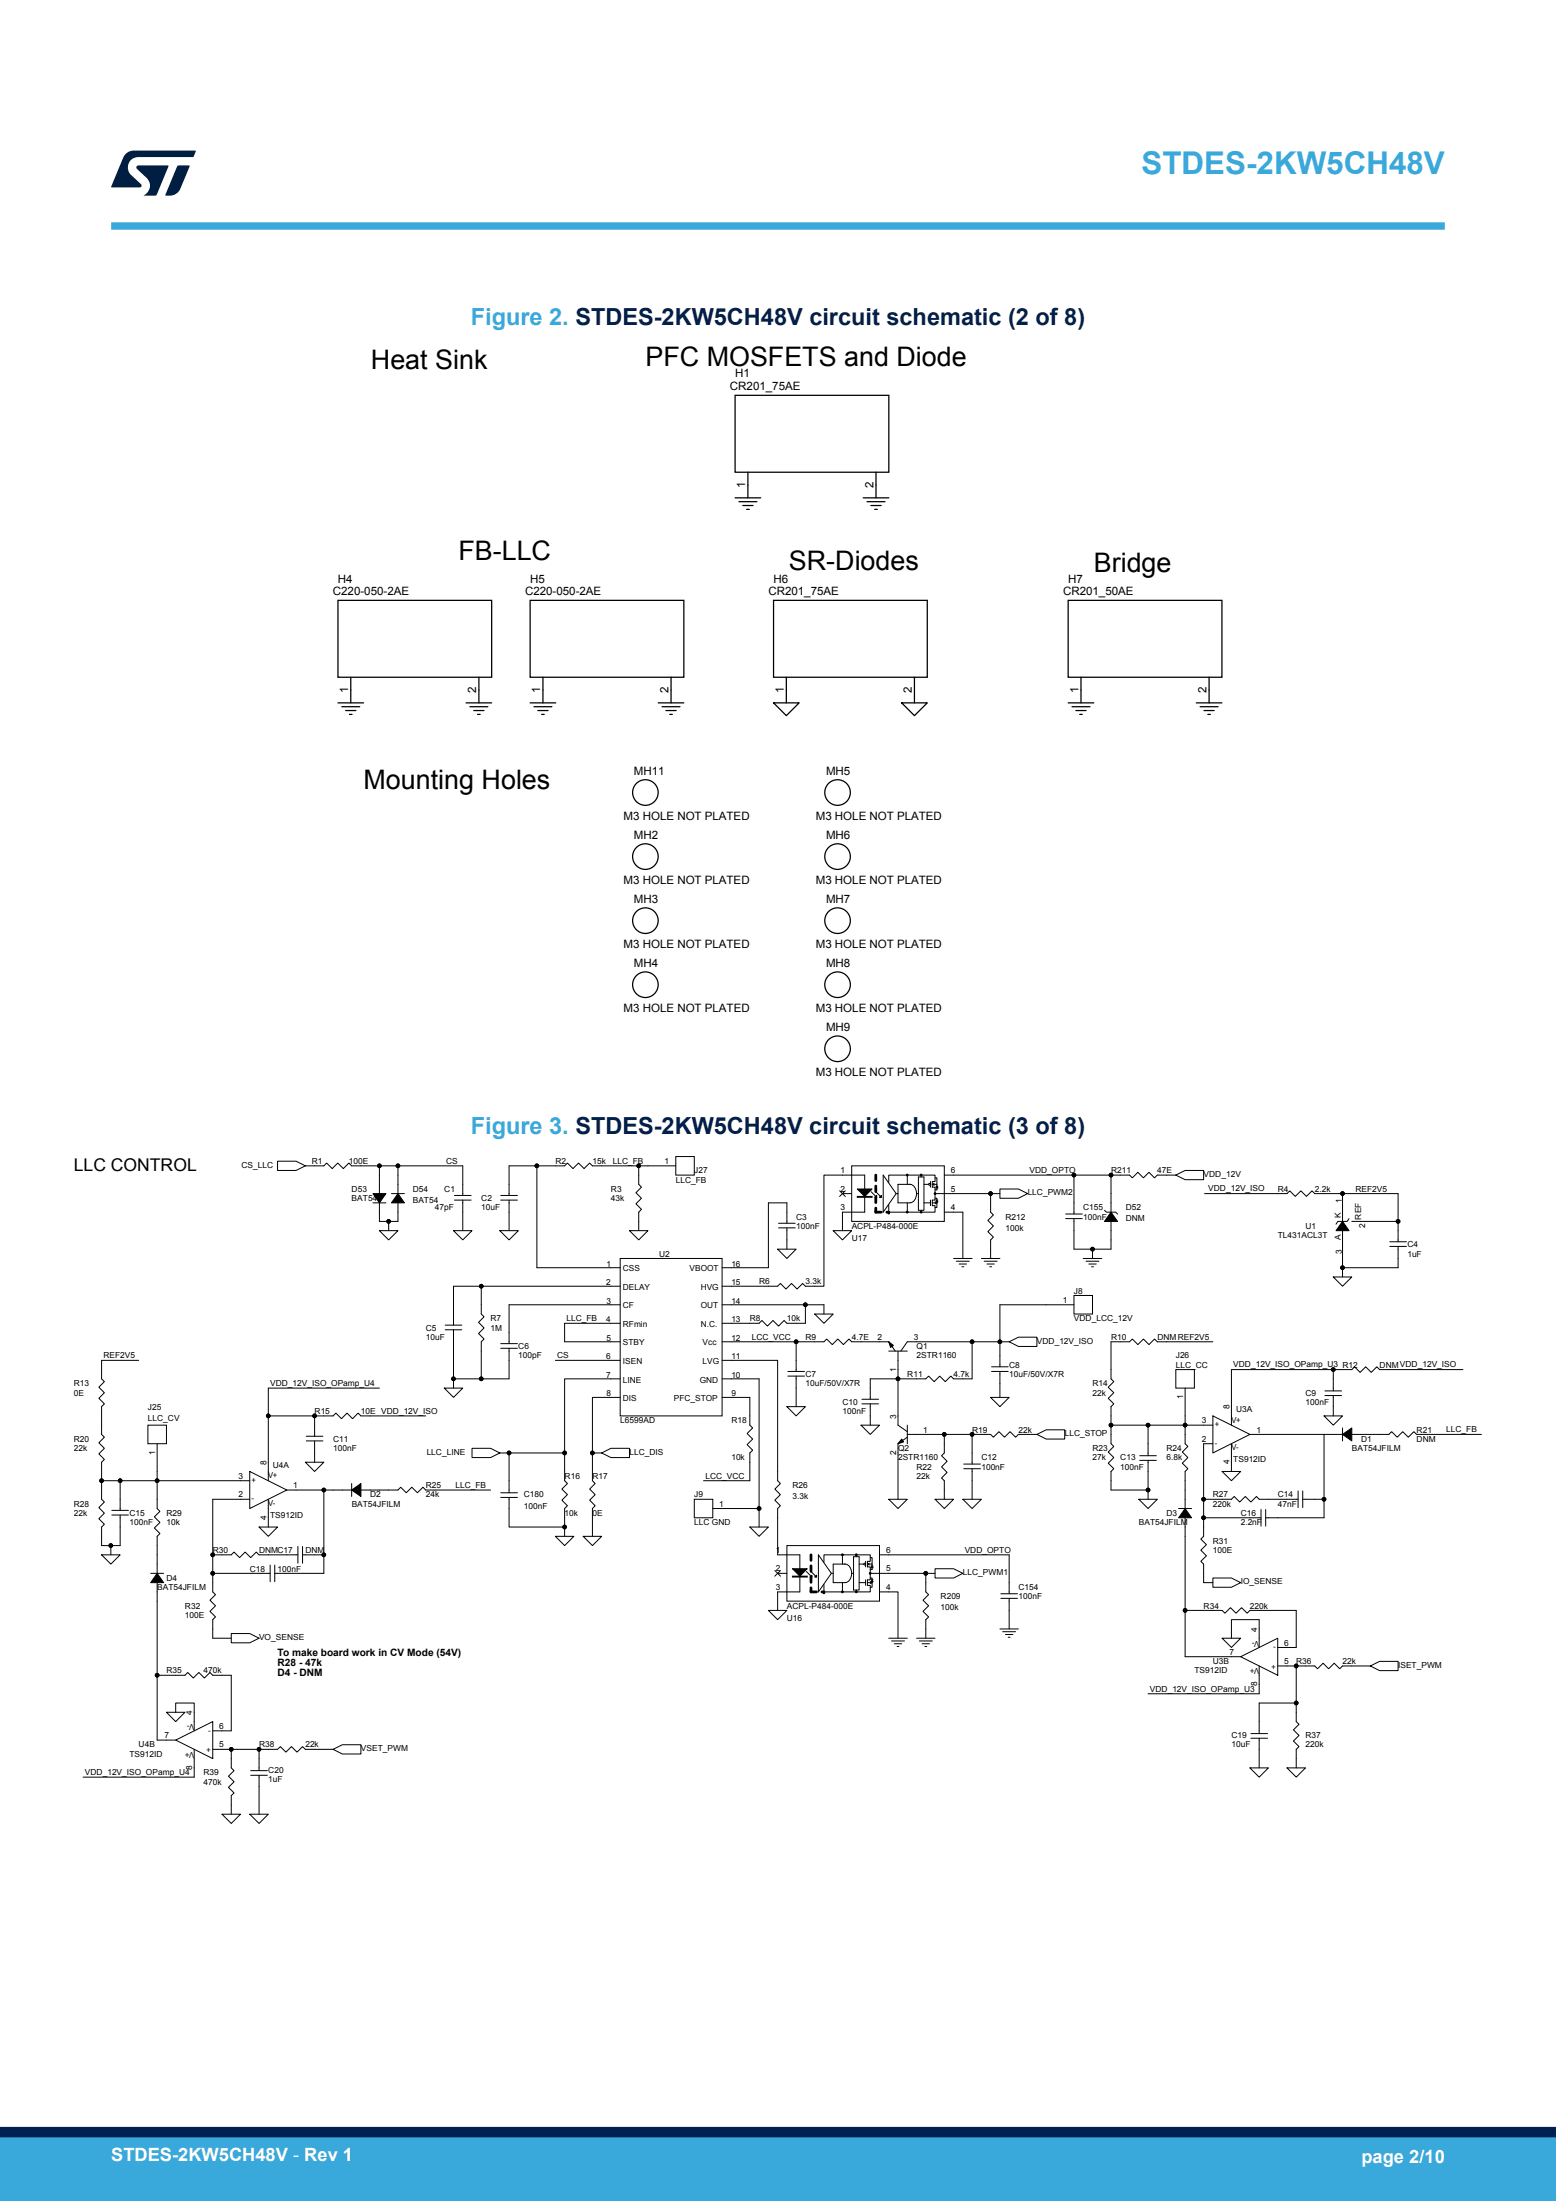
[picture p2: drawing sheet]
<svg xmlns="http://www.w3.org/2000/svg" width="210mm" height="297mm" viewBox="0 0 210 297" stroke-linecap="round" stroke-linejoin="round" font-family="sans-serif">
<g fill="none" stroke="#000" stroke-width=".17">
<path d="M99.2 53.3h20.8v10.4h-20.8zM99.2 67.2h3.5M99.7 67.7h2.4M100.2 68.2h1.4M100.8 68.7h.3M100.9 63.7v3.5M116.5 67.2h3.5M117 67.7h2.4M117.5 68.2h1.4M118.1 68.7h.3M118.2 63.7v3.5M45.6 81h20.8v10.4h-20.8z"/>
<path d="M45.6 94.8h3.5M46.1 95.4h2.4M46.6 95.9h1.4M47.2 96.4h.3M47.3 91.4v3.4M62.9 94.8h3.5M63.4 95.4h2.4M63.9 95.9h1.4M64.5 96.4h.3M64.6 91.4v3.4M71.5 81h20.8v10.4h-20.8zM71.5 94.8h3.5"/>
<path d="M72.1 95.4h2.4M72.6 95.9h1.4M73.1 96.4h.3M73.3 91.4v3.4M88.8 94.8h3.5M89.4 95.4h2.4M89.9 95.9h1.4M90.4 96.4h.3M90.6 91.4v3.4M104.4 81h20.7v10.4h-20.7zM104.4 94.8h3.5l-1.8 1.8zM106.1 91.4v3.4"/>
<path d="M121.7 94.8h3.4l-1.7 1.8zM123.4 91.4v3.4M144.2 81h20.7v10.4h-20.7zM144.2 94.8h3.4M144.7 95.4h2.4M145.2 95.9h1.4M145.7 96.4h.4M145.9 91.4v3.4M161.5 94.8h3.4M162 95.4h2.4M162.5 95.9h1.4M163 96.4h.4"/>
<path d="M163.2 91.4v3.4"/>
<circle cx="87.1" cy="106.9" r="1.73"/>
<circle cx="87.1" cy="115.6" r="1.73"/>
<circle cx="113" cy="106.9" r="1.73"/>
<circle cx="113" cy="115.6" r="1.73"/>
<circle cx="87.1" cy="132.9" r="1.73"/>
<circle cx="87.1" cy="124.2" r="1.73"/>
<circle cx="113" cy="132.9" r="1.73"/>
<circle cx="113" cy="124.2" r="1.73"/>
<circle cx="113" cy="141.5" r="1.73"/>
</g>
<g fill="none" stroke="#000" stroke-width=".13">
<path d="M37.5 156.7h2.5l1.2 .6-1.2 .6h-2.5zM41.2 157.3h2.5l.4-.4 .7 .8 .8-.8 .7 .8 .8-.8 .4 .4h3.7M53.7 157.3h-2.5v3.8M72.5 157.3h-3.8v4M72.5 157.3v13.8h11.2M72.5 157.3h3.7l.4-.4 .7 .8 .8-.8 .7 .8 .8-.8 .4 .4h6.2M91.2 156.1h2.5v2.5h-2.5zM91.2 157.3h-5v2.5l.4 .4-.8 .7 .8 .8-.8 .7 .8 .8-.4 .4v2.5M114.9 157.3h12.5v7.5h-12.5zM119.2 158.6l1.7 2.5-1.7 2.5zM122.5 158.6h-2.6v1M122.5 158.6v1.2"/>
<path d="M122.5 158.6h3.7v.8h-.4v.8h.4v1.7h-.4v.8h.4v.9h-3.9M122.7 159.8h.1a1.27 1.27 0 0 1 .7 2l-.4 .4-.3 .1M122.8 159.8h-1.6v2.5h1.6M123.9 158.8h.8v4.5h-.8zM124.3 158.6v.2M124.7 159.8h.6M125.6 159.4v.8M125.8 159.8l.3 .1M126.1 159.7l-.3 .1M126.2 158.9h.2v.9h-.6M126.4 159.8v.3M127.4 158.6h17.5"/>
<path d="M144.9 158.6v5.2M144.9 158.6h5M149.9 158.6h2.5l.4 .3 .8-.7 .7 .7 .8-.7 .7 .7 .4-.3h2.5M149.9 158.6v5M158.7 158.6l1.2-.7h2.5v1.3h-2.5zM50.3 161.1h1.8l-.9 1.2zM50.3 162.3h1.8M51.2 166.1h2.5l-1.2 1.2zM51.2 162.3v2.5h1.3v1.3M52.8 161.1h1.8M53.7 161.1l.9 1.2h-1.8zM53.7 162.3v2.5h-1.2"/>
<path d="M53.7 161.1v-3.8h8.8v4M60.1 179.4h2.2M60.1 178.8h2.2M61.2 166.1h2.5l-1.2 1.2zM61.2 179.4v6.7M61.3 161.9h2.3M61.3 161.3h2.3M62.5 161.9v4.2M65 173.6v3.7l.3 .4-.7 .7 .7 .8-.7 .7 .7 .8-.3 .4v5M65 173.6h-3.8v5.2M65 173.6h18.7M67.5 166.1h2.5l-1.3 1.2z"/>
<path d="M67.6 161.9h2.2M67.6 161.3h2.2M68.7 161.9v4.2M83.7 169.8h13.8v21.3h-13.8zM83.7 176.1h-15v5.2M83.7 178.6h-7.5v2.5h7.5M85 166.1h2.5l-1.3 1.2zM97.5 176.1h11.2M105 168.6h2.4l-1.2 1.2zM105.1 165.7h2.2M105.1 165.1h2.2M106.2 165.1v-2.8h-2.5v8.8h-6.2"/>
<path d="M106.2 165.7v2.9M108.7 176.1h2.5v1.2M108.7 176.1v2.5h-2.5l-.4-.4-.7 .7-.8-.7-.7 .7-.8-.7-.4 .4h-4.9M110 177.3h2.4l-1.2 1.3zM112.4 166.1h2.5l-1.2 1.2zM113.3 160.7l.8 .7M113.7 166.1v-2.5h3v-5h-5.5v15h-2.5l-.4-.4-.7 .7-.8-.7-.7 .7-.8-.7-.3 .4h-7.5M113.7 161.1h1.2M114.1 160.7l-.8 .7M115.7 161.4h2v.2h-2zM115.7 160.4h2l-1 1zM117.6 160.8l.7 .8"/>
<path d="M118.2 160.8l.7 .8M118.3 161.3v.3h-.2zM118.7 161.6l.2-.3v.3zM120.9 161.1h.3M122.5 162.3v1.3h-2.6v-1M123.7 161.1h.2M124.3 163.3v.3M124.7 162.3h.9M125.4 162.3h.1M125.6 161.9v.8M125.8 162.3h.6v.6h-.2M126.2 161.1h7.5"/>
<path d="M126.2 161.7h.2v.2M126.2 162.2l.2 .1M126.3 161.9h.3M126.3 160.1h.3M126.4 161.9l.2 .3h-.3zM126.4 160.1l.2 .2h-.3zM126.4 160.3v.3h-.2M126.4 162.2v.1M126.4 162.3l-.2 .1M127.4 163.6h2.5v6.2M128.7 169.8h2.5M129.1 170.2h1.7"/>
<path d="M129.4 170.6h1M129.8 170.9h.3M132.4 169.8h2.5M132.8 170.2h1.8M133.2 170.6h1M133.6 170.9h.2M133.7 161.1h1.2M133.7 161.1v2.5l.4 .3-.8 .8 .8 .7-.8 .8 .8 .7-.4 .4v2.5M134.9 160.4h2.5l1.3 .7-1.3 .6h-2.5zM143.8 164.4h2.3M143.8 163.8h2.3M144.9 174.8h2.5v2.5h-2.5z"/>
<path d="M144.9 176.1h-10v5M144.9 164.4v4.2h2.5M146.2 169.8h2.5M146.6 170.2h1.7M146.9 170.6h1M147.3 170.9h.3M147.4 168.6v1.2M149.1 163.3l.2 .3h1.3l.2 .2M149.9 163.6l.9 1.2h-1.7zM149.9 164.8v3.8h-2.5M162.6 161.1h11.1l.4-.4 .7 .7 .8-.7 .7 .7 .8-.7 .3 .4h3.8M179.9 172.3h2.5l-1.2 1.3z"/>
<path d="M181.2 164.8l.9 1.3h-1.8zM181.2 166.1v5M181.2 161.1v3.7M181.2 171.1v1.2M181.2 161.1h7.5v3.7M182.1 164.4l-.3 .4h-1.2l-.3 .4M182.4 164.8h6.3M187.6 168.2h2.2M187.6 167.6h2.2M188.7 164.8v2.8M188.7 168.2v2.9h-7.5M13.7 199.8h2.5"/>
<path d="M13.7 199.8v2.5l.4 .4-.8 .7 .8 .8-.8 .7 .8 .8-.4 .4v2.5h1.3M16.2 199.8v4M16.2 199.8h5M18.7 183.6h-5v2.5l.4 .3-.8 .8 .8 .7-.8 .8 .8 .7-.4 .4v3.8l.4 .3-.8 .8 .8 .7-.8 .8 .8 .7-.4 .4v2.5M20 192.3h2.5v2.5h-2.5zM21.2 199.8v3.8l.4 .3-.8 .8 .8 .7-.8 .8 .8 .7-.4 .4v5M21.2 194.8v5M21.2 199.8h12.5M33.7 198.6l5 2.5-5 2.5zM36.2 191.1v8.7M36.2 191.1h6.3M41.2 197.3h2.5l-1.2 1.3z"/>
<path d="M41.3 194.4h2.3M41.3 193.8h2.3M42.5 191.1h2.5l.3-.4 .8 .7 .7-.7 .8 .7 .7-.7 .4 .4h8.8M42.5 191.1v2.7M42.5 194.4v2.9M51.2 187.3h-15v3.8M60 187.3h2.5l-1.3 1.3zM61.2 186.1v1.2M61.2 186.1h3.8M63.7 195.4h2.5l1.3 .7-1.3 .6h-2.5zM67.5 196.1h1.2M67.6 181.9h2.2"/>
<path d="M67.6 181.3h2.2M68.7 181.9v4.2h-3.7M75 183.6h8.7M76.2 196.1h-7.5v5.3M76.2 196.1v3.7l.4 .4-.8 .7 .8 .8-.8 .7 .8 .8-.4 .4v2.5M81.2 196.1l1.3-.7h2.5v1.3h-2.5zM81.2 196.1h-1.2v3.7l.3 .4-.7 .7 .7 .8-.7 .7 .7 .8-.3 .4v3.7M83.7 186.1h-7.5v10M83.7 188.6h-3.7v7.5M97.5 188.6h3.7v3.7l.4 .4-.8 .7 .8 .8-.8 .7 .8 .8-.4 .4v3.7h-6.2M97.5 183.6h7.5v16.2l.3 .4-.7 .7 .7 .8-.7 .7 .7 .8-.3 .4v6.2h2.9v5h-2.9v2.5M97.5 181.1h9.9"/>
<path d="M97.5 186.1h4.9v17.5M106.2 189.8h2.5l-1.3 1.3zM106.3 185.7h2.3M106.3 185.1h2.3M107.4 181.1h3.8l.4-.4 .7 .7 .8-.7 .7 .7 .8-.7 .3 .4h5l.9 1.2M107.4 181.1v4M107.4 185.7v4.1M116.2 192.3h2.5l-1.2 1.3zM116.3 189.4h2.3M116.3 188.8h2.3M117.5 189.4v2.9M119.9 182.3h2.6"/>
<path d="M119.9 181.1l.7 .5-.4 .2zM121.2 186.1h-3.7v2.7M121.2 182.3v3.8M121.2 186.1v6.2l1.3 .9M121.7 194.2l.3 .4-.8 .2zM122.5 193.9l-1.3 .9v7.5M122.5 192.3v2.5M122.5 193.6h4.9M127.4 193.6h3.8M127.4 193.6v2.5l-.3 .3 .7 .8-.7 .7 .7 .8-.7 .7 .3 .4v2.5M130.1 198.2h2.2M130.1 197.6h2.2"/>
<path d="M131.2 181.1v5h-2.5l-.4-.4-.7 .7-.8-.7-.7 .7-.8-.7-.4 .4h-3.7M131.2 193.6v4M131.2 198.2v4.1M131.2 181.1h-8.7l-.9 1.2M131.2 193.6h2.5l.4 .3 .7-.7 .8 .7 .7-.7 .8 .7 .3-.3h2.5M131.2 181.1h3.7M133.7 188.6h2.5l-1.3 1.2zM133.8 185.1h2.3M133.8 184.4h2.3M134.9 181.1v3.3M134.9 185.1v3.5M134.9 181.1h1.3"/>
<path d="M136.2 181.1l1.2-.7h2.5v1.3h-2.5zM139.9 193.6l1.3-.7h2.5v1.3h-2.5zM149.9 192.3v2.5l.4 .4-.7 .7 .7 .8-.7 .7 .7 .8-.4 .4v2.5h5M149.9 192.3h5M153.8 196.4h2.3M153.8 197.1h2.3M154.9 197.1v4M154.9 192.3v4.1M154.9 192.3h5M158.7 184.8h2.5v2.5h-2.5zM159.9 192.3h3.8M159.9 192.3v2.5l.4 .4-.7 .7 .7 .8-.7 .7 .7 .8-.4 .4v5"/>
<path d="M159.9 187.3v5M163.7 181.1h-7.5l-.4-.4-.7 .7-.8-.7-.7 .7-.8-.7-.4 .4h-2.5v5l.4 .3-.7 .8 .7 .7-.7 .8 .7 .7-.4 .4v2.5M163.7 191.1l5 2.5-5 2.5zM163.7 194.8h-1.3v7.5M164.9 198.6h2.5l-1.2 1.2zM166.2 194.8v3.8M168.7 193.6h10M178.7 191.1h2.5l-1.3 1.2zM178.7 193.6v8.7M178.7 193.6h2.5M178.8 187.7h2.3M178.8 188.3h2.3"/>
<path d="M179.9 184.8h2.5l.4-.4 .8 .8 .7-.8 .8 .8 .7-.8 .4 .4h11.2M179.9 184.8h-13.7v7.5M179.9 188.3v2.8M179.9 184.8v2.9M181.2 193.6l1.2-.9v1.7zM181.2 192.7v1.7M182.4 193.6h5l.4-.4 .8 .7 .7-.7 .8 .7 .7-.7 .4 .4h8.7M13.7 209.8h2.5l-1.2 1.3zM15 208.6v1.2M15.1 204.4h2.2M15.1 203.8h2.2M16.2 204.4v4.2h-1.2"/>
<path d="M20.3 212.3h1.8M21.2 212.3l.9 1.3h-1.8zM21.2 213.6v12.5M28.7 212.3h7.8M28.7 212.3v2.5l.4 .4-.8 .7 .8 .8-.8 .7 .8 .8-.4 .4v2.5h2.5M28.7 209.8v2.5M28.7 209.8h2.5l.4-.4 .7 .8 .8-.8 .7 .8 .8-.8 .4 .4h5.2M33.7 202.3h-5v7.5M35 206.1h2.5l-1.3 1.2zM36.2 202.3v3.8M36.5 211.2v2.2M37.1 211.2v2.2"/>
<path d="M38.7 201.1h5M40.2 208.7v2.2M40.8 209.8h2.9M40.8 208.7v2.2M43.7 209.8v2.5h-6.6M43.7 201.1v8.7M43.7 201.1h3.8M47.5 201.1l1.2-.9v1.7zM47.5 200.2v1.7M48.7 201.1h5l.4-.4 .7 .7 .8-.7 .7 .7 .8-.7 .4 .4h8.7M67.6 201.4h2.2M67.6 202.1h2.2"/>
<path d="M68.7 202.1v4h7.5v1.2M75 207.3h2.5l-1.3 1.3zM78.7 207.3h2.5l-1.2 1.3zM93.7 202.3h2.5v2.5h-2.5zM96.2 203.6h6.2v2.5M101.2 206.1h2.5l-1.3 1.2zM103.7 217.3h2.5l-1.2 1.3zM104.6 211.9l.7 .8M105 212.3h1.2M105.3 211.9l-.7 .8M106.2 208.6h12.5v7.5h-12.5zM106.9 212.7h2v.1h-2z"/>
<path d="M106.9 211.7h2l-1 1zM108.8 212.1l.8 .7M109.5 212.1l.7 .7M109.6 212.6v.2h-.3zM110.2 212.6v.2h-.2zM110.5 209.8l1.7 2.5-1.7 2.5zM112.2 212.3h.2M113.7 209.8h-2.5v1M113.7 213.6v1.2h-2.5v-1M113.7 209.8v1.3M113.7 209.8h3.8v.9h-.4v.7h.4v1.8h-.4v.7h.4v.9h-3.9M113.9 211.1h.1a1.28 1.28 0 0 1 .8 1.9l-.5 .5h-.2"/>
<path d="M114.1 211.1h-1.7v2.5h1.7M114.9 212.3h.3M115.2 210.1h.8v4.5h-.8zM115.6 209.8v.3M115.6 214.6v.2M116 213.6h.8M116 211.1h.6M116.7 213.6h.1M116.8 210.7v.7M116.8 213.2v.7M117.1 211.1l.2 .1M117.1 213.6h.6v.6h-.2"/>
<path d="M117.3 210.9l-.2 .2M117.5 212.9h.2v.3M117.5 213.4l.2 .2M117.5 212.3h7.4M117.5 210.2h.2v.9h-.6M117.6 213.2h.2M117.6 211.3h.2M117.7 213.2l.1 .2h-.2zM117.7 211.3l.1 .3h-.2zM117.7 211.6v.2h-.2M117.7 213.4v.2M117.7 211.1v.2"/>
<path d="M117.7 213.6l-.2 .1M118.7 214.8h2.5v6.3M118.7 209.8h17.5v5.3M119.9 202.3h2.6l-1.3 1.3zM126.2 211.7h2.5l1.2 .6-1.2 .6h-2.5zM126.2 202.3h2.5l-1.3 1.3zM126.2 212.3h-1.3v2.5l.4 .4-.7 .7 .7 .8-.7 .7 .7 .8-.4 .4v2.5M129.9 202.3h2.5l-1.2 1.3zM134.9 219.8h2.5M135.1 215.7h2.2M135.1 215.1h2.2M136.2 215.7v4.1"/>
<path d="M153.7 202.3h2.5l-1.3 1.3zM154.9 201.1v1.2M159.1 203.6h1.7M159.9 217.3h5l.4 .4 .8-.8 .7 .8 .8-.8 .7 .8 .4-.4h6.2v5h-2.5M159.9 203.6l.9 1.2h-1.7zM159.9 204.8v12.5M159.9 217.3v6.3h7.5M162.4 204.8v2.5l-.3 .4 .7 .7-.7 .8 .7 .7-.7 .8 .3 .4v2.5h1.3M162.4 202.3v2.5M162.4 202.3h3.8l.4-.4 .7 .8 .8-.8 .7 .8 .8-.8 .3 .4h5.3M162.4 204.8h7.8M163.7 212.9h2.5l1.2 .7-1.2 .6h-2.5z"/>
<path d="M170.2 203.7v2.2M170.8 203.7v2.2M175.2 201.2v2.2M175.8 202.3h2.9M175.8 201.2v2.2M178.7 202.3v2.5h-7.9M21.2 226.1v8.7h2.5M21.2 226.1h3.8l.3-.4 .8 .7 .7-.7 .8 .7 .7-.7 .4 .4h2.5v7.5h-2.5M22.5 231.1h2.5l-1.3 1.2zM23.7 234.8l5-2.5v5zM23.7 231.1v-1.3h2.5v3.8M26.2 236.1v3.7h-15"/>
<path d="M28.7 236.1h2.5M31.2 220.4h2.5l1.3 .7-1.3 .6h-2.5zM31.2 236.1h3.8M31.2 236.1v2.5l.4 .3-.8 .8 .8 .7-.8 .8 .8 .7-.4 .4v2.5M33.8 238.9h2.3M33.8 239.6h2.3M35 239.6v5.2M35 236.1v2.8M35 236.1h2.5l.3-.4 .8 .7 .7-.7 .8 .7 .7-.7 .4 .4h3.8M45 236.1l1.2-.7h2.5v1.3h-2.5zM119.9 221.1h2.6M120.3 221.4h1.8"/>
<path d="M120.7 221.8h1M121.1 222.2h.2M123.7 221.1h2.5M124.1 221.4h1.7M124.4 221.8h1M124.8 222.2h.3M135.3 220.2h1.8M135.7 220.6h1M136.1 220.9h.2M164.9 221.1h2.5l-1.2 1.2zM166.2 221.1v-2.5h3.7v3.7M167.4 223.6l5-2.5v5z"/>
<path d="M168.7 238.6h2.5l-1.3 1.2zM168.8 233.9h2.3M168.8 234.6h2.3M169.9 224.8v3.8h-15M169.9 234.6v4M172.4 224.8h2.5M173.7 238.6h2.5l-1.3 1.2zM174.9 229.8v2.5l.4 .4-.7 .7 .7 .8-.7 .7 .7 .8-.4 .4v2.5M174.9 229.8h-5v4.1M174.9 224.8v5M174.9 224.8h2.5l.4 .4 .8-.8 .7 .8 .8-.8 .7 .8 .4-.4h3.7M184.9 224.8l1.3-.6h2.5v1.2h-2.5z"/>
<path d="M30 244.8h2.5l-1.3 1.3zM33.7 244.8h2.5l-1.2 1.3z"/>
<circle cx="51.2" cy="157.3" r=".25"/>
<circle cx="53.7" cy="157.3" r=".25"/>
<circle cx="72.5" cy="157.3" r=".25"/>
<circle cx="86.2" cy="157.3" r=".25"/>
<circle cx="122.4" cy="158.6" r=".12"/>
<circle cx="124.3" cy="158.6" r=".12"/>
<circle cx="125.4" cy="159.8" r=".12"/>
<circle cx="144.9" cy="158.6" r=".25"/>
<circle cx="149.9" cy="158.6" r=".25"/>
<circle cx="52.5" cy="164.8" r=".25"/>
<circle cx="64.9" cy="173.6" r=".25"/>
<circle cx="108.7" cy="176.1" r=".25"/>
<circle cx="122.4" cy="163.6" r=".12"/>
<circle cx="124.3" cy="163.6" r=".12"/>
<circle cx="126.2" cy="161.1" r=".12"/>
<circle cx="133.7" cy="161.1" r=".25"/>
<circle cx="147.4" cy="168.6" r=".25"/>
<circle cx="181.2" cy="171.1" r=".25"/>
<circle cx="181.2" cy="161.1" r=".25"/>
<circle cx="188.7" cy="164.8" r=".25"/>
<circle cx="13.7" cy="199.8" r=".25"/>
<circle cx="16.2" cy="199.8" r=".25"/>
<circle cx="21.2" cy="199.8" r=".25"/>
<circle cx="36.2" cy="191.1" r=".25"/>
<circle cx="42.5" cy="191.1" r=".25"/>
<circle cx="61.2" cy="186.1" r=".25"/>
<circle cx="64.9" cy="186.1" r=".25"/>
<circle cx="68.7" cy="196.1" r=".25"/>
<circle cx="76.2" cy="196.1" r=".25"/>
<circle cx="80" cy="196.1" r=".25"/>
<circle cx="107.4" cy="181.1" r=".25"/>
<circle cx="121.2" cy="186.1" r=".25"/>
<circle cx="127.4" cy="193.6" r=".25"/>
<circle cx="131.2" cy="181.1" r=".25"/>
<circle cx="131.2" cy="193.6" r=".25"/>
<circle cx="134.9" cy="181.1" r=".25"/>
<circle cx="149.9" cy="192.3" r=".25"/>
<circle cx="154.9" cy="192.3" r=".25"/>
<circle cx="159.9" cy="192.3" r=".25"/>
<circle cx="179.9" cy="184.8" r=".25"/>
<circle cx="15" cy="208.6" r=".25"/>
<circle cx="28.7" cy="209.8" r=".25"/>
<circle cx="28.7" cy="212.3" r=".25"/>
<circle cx="43.7" cy="209.8" r=".25"/>
<circle cx="43.7" cy="201.1" r=".25"/>
<circle cx="76.2" cy="206.1" r=".25"/>
<circle cx="102.4" cy="203.6" r=".25"/>
<circle cx="113.7" cy="209.8" r=".12"/>
<circle cx="113.7" cy="214.8" r=".12"/>
<circle cx="115.6" cy="209.8" r=".13"/>
<circle cx="115.6" cy="214.8" r=".12"/>
<circle cx="116.7" cy="211.1" r=".12"/>
<circle cx="117.4" cy="212.3" r=".12"/>
<circle cx="124.9" cy="212.3" r=".25"/>
<circle cx="154.9" cy="201.1" r=".25"/>
<circle cx="159.9" cy="217.3" r=".25"/>
<circle cx="162.4" cy="202.3" r=".25"/>
<circle cx="162.4" cy="204.8" r=".25"/>
<circle cx="178.7" cy="202.3" r=".25"/>
<circle cx="21.2" cy="226.1" r=".25"/>
<circle cx="31.2" cy="236" r=".25"/>
<circle cx="35" cy="236" r=".25"/>
<circle cx="174.9" cy="229.8" r=".25"/>
<circle cx="174.9" cy="224.8" r=".25"/>
</g>
<g fill="#000">
<path d="M115.7 160.4h2l-1 1zM118.3 161.3v.3h-.2zM118.7 161.6l.2-.3v.3zM119.9 181.1l.7 .5-.4 .2zM121.7 194.2l.3 .4-.8 .2zM106.9 211.7h2l-1 1zM109.6 212.6v.2h-.3zM110.2 212.6v.2h-.2z"/>
<path d="M50.3 161.1h1.8l-.9 1.2z" fill-rule="evenodd"/>
<path d="M53.7 161.1l.9 1.2h-1.8z" fill-rule="evenodd"/>
<path d="M115.7 161.4h2v.2h-2z" fill-rule="evenodd"/>
<path d="M149.9 163.6l.9 1.2h-1.7z" fill-rule="evenodd"/>
<path d="M181.2 164.8l.9 1.3h-1.8z" fill-rule="evenodd"/>
<path d="M181.2 193.6l1.2-.9v1.7z" fill-rule="evenodd"/>
<path d="M21.2 212.3l.9 1.3h-1.8z" fill-rule="evenodd"/>
<path d="M47.5 201.1l1.2-.9v1.7z" fill-rule="evenodd"/>
<path d="M106.9 212.7h2v.1h-2z" fill-rule="evenodd"/>
<path d="M159.9 203.6l.9 1.2h-1.7z" fill-rule="evenodd"/>
<circle cx="51.2" cy="157.3" r=".25"/>
<circle cx="53.7" cy="157.3" r=".25"/>
<circle cx="72.5" cy="157.3" r=".25"/>
<circle cx="86.2" cy="157.3" r=".25"/>
<circle cx="122.4" cy="158.6" r=".12"/>
<circle cx="124.3" cy="158.6" r=".12"/>
<circle cx="144.9" cy="158.6" r=".25"/>
<circle cx="149.9" cy="158.6" r=".25"/>
<circle cx="52.5" cy="164.8" r=".25"/>
<circle cx="64.9" cy="173.6" r=".25"/>
<circle cx="108.7" cy="176.1" r=".25"/>
<circle cx="122.4" cy="163.6" r=".12"/>
<circle cx="124.3" cy="163.6" r=".12"/>
<circle cx="126.2" cy="161.1" r=".12"/>
<circle cx="133.7" cy="161.1" r=".25"/>
<circle cx="147.4" cy="168.6" r=".25"/>
<circle cx="181.2" cy="171.1" r=".25"/>
<circle cx="181.2" cy="161.1" r=".25"/>
<circle cx="188.7" cy="164.8" r=".25"/>
<circle cx="13.7" cy="199.8" r=".25"/>
<circle cx="16.2" cy="199.8" r=".25"/>
<circle cx="21.2" cy="199.8" r=".25"/>
<circle cx="36.2" cy="191.1" r=".25"/>
<circle cx="42.5" cy="191.1" r=".25"/>
<circle cx="61.2" cy="186.1" r=".25"/>
<circle cx="64.9" cy="186.1" r=".25"/>
<circle cx="68.7" cy="196.1" r=".25"/>
<circle cx="76.2" cy="196.1" r=".25"/>
<circle cx="80" cy="196.1" r=".25"/>
<circle cx="107.4" cy="181.1" r=".25"/>
<circle cx="121.2" cy="186.1" r=".25"/>
<circle cx="127.4" cy="193.6" r=".25"/>
<circle cx="131.2" cy="181.1" r=".25"/>
<circle cx="131.2" cy="193.6" r=".25"/>
<circle cx="134.9" cy="181.1" r=".25"/>
<circle cx="149.9" cy="192.3" r=".25"/>
<circle cx="154.9" cy="192.3" r=".25"/>
<circle cx="159.9" cy="192.3" r=".25"/>
<circle cx="179.9" cy="184.8" r=".25"/>
<circle cx="15" cy="208.6" r=".25"/>
<circle cx="28.7" cy="209.8" r=".25"/>
<circle cx="28.7" cy="212.3" r=".25"/>
<circle cx="43.7" cy="209.8" r=".25"/>
<circle cx="43.7" cy="201.1" r=".25"/>
<circle cx="76.2" cy="206.1" r=".25"/>
<circle cx="102.4" cy="203.6" r=".25"/>
<circle cx="113.7" cy="209.8" r=".12"/>
<circle cx="113.7" cy="214.8" r=".12"/>
<circle cx="115.6" cy="209.8" r=".13"/>
<circle cx="115.6" cy="214.8" r=".12"/>
<circle cx="117.4" cy="212.3" r=".12"/>
<circle cx="124.9" cy="212.3" r=".25"/>
<circle cx="154.9" cy="201.1" r=".25"/>
<circle cx="159.9" cy="217.3" r=".25"/>
<circle cx="162.4" cy="202.3" r=".25"/>
<circle cx="162.4" cy="204.8" r=".25"/>
<circle cx="178.7" cy="202.3" r=".25"/>
<circle cx="21.2" cy="226.1" r=".25"/>
<circle cx="31.2" cy="236" r=".25"/>
<circle cx="35" cy="236" r=".25"/>
<circle cx="174.9" cy="229.8" r=".25"/>
<circle cx="174.9" cy="224.8" r=".25"/>
</g>
<path d="M118.2 158.6v4.8M118.2 163.6h1.7M109.5 209.8v4.9M109.5 214.8h1.7" fill="none" stroke="#000" stroke-width=".37" stroke-dasharray=".7 .7"/>
<g fill="#000" stroke-dasharray=".7 .7">
<circle cx="118.2" cy="163.4" r=".19"/>
<circle cx="119.9" cy="163.6" r=".19"/>
<circle cx="109.5" cy="214.7" r=".19"/>
<circle cx="111.2" cy="214.8" r=".19"/>
</g>
<path d="M15 30.5h180" fill="none" stroke="#39a9dc" stroke-width="1"/>
<g fill="#001e41">
<path d="M17.1 20.7l.6-.3 .3-.1h8.3l.1 .1-.3 .8h-7.4a1.4 1.4 0 0 0-1.3 .8 1.4 1.4 0 0 0 .2 1.5l1.4 1.3 .1 .2-.1 .2-.2 .1h-3.8l1.6-4.1z"/>
<path d="M24 22.4l1.5-.1 .1 .1-1.3 3.1a1.54 1.54 0 0 1-1.4 .9h-.5l-.1-.1z"/>
<path d="M18.5 22.4l.2-.1h4v.1l-1.6 4h-1.7a1.48 1.48 0 0 0 .4-2.4l-1.3-1.2-.1-.2z"/>
</g>
<g fill="#39a9dc">
<path d="M0 288.4h210v8.6h-210z" fill-rule="evenodd"/>
<path d="M-.1 288.4h210.2v4.4h-210.2z" fill-rule="evenodd"/>
</g>
<path d="M0 287.7h210" fill="none" stroke="#002052" stroke-width="1.4"/>
<text font-size="4.2" fill="#39a9dc" x="154.1" y="23.5">STDES-2KW5CH48V</text>
<g font-size="3.6">
<text x="50.1" y="49.8">Heat Sink</text>
<text x="87.1" y="49.5">PFC MOSFETS and Diode</text>
<text x="61.9" y="75.6">FB-LLC</text>
<text x="106.5" y="77">SR-Diodes</text>
<text x="147.6" y="77.1">Bridge</text>
<text x="49.1" y="106.5">Mounting Holes</text>
</g>
<g font-size="3.2" fill="#39a9dc">
<text x="63.5" y="43.8">Figure 2. STDES-2KW5CH48V circuit schematic (2 of 8)</text>
<text x="63.5" y="153">Figure 3. STDES-2KW5CH48V circuit schematic (3 of 8)</text>
</g>
<g font-size="2.5" fill="#fff">
<text x="15" y="291.6">STDES-2KW5CH48V - Rev 1</text>
<text x="183.7" y="291.9">page 2/10</text>
</g>
<text font-size="2.4" x="10" y="158">LLC CONTROL</text>
<g font-size="1.6">
<text x="98.5" y="52.7">CR201_75AE</text>
<text x="99.2" y="50.9">H1</text>
<text x="100.6" y="65.8" transform="rotate(-90 100.6 65.8)">1</text>
<text x="117.9" y="65.8" transform="rotate(-90 117.9 65.8)">2</text>
<text x="44.9" y="80.3">C220-050-2AE</text>
<text x="45.6" y="78.6">H4</text>
<text x="70.9" y="80.3">C220-050-2AE</text>
<text x="71.5" y="78.6">H5</text>
<text x="103.7" y="80.3">CR201_75AE</text>
<text x="104.4" y="78.6">H6</text>
<text x="143.5" y="80.3">CR201_50AE</text>
<text x="144.2" y="78.6">H7</text>
<text x="47" y="93.5" transform="rotate(-90 47 93.5)">1</text>
<text x="64.3" y="93.5" transform="rotate(-90 64.3 93.5)">2</text>
<text x="72.9" y="93.5" transform="rotate(-90 72.9 93.5)">1</text>
<text x="90.2" y="93.5" transform="rotate(-90 90.2 93.5)">2</text>
<text x="105.8" y="93.5" transform="rotate(-90 105.8 93.5)">1</text>
<text x="123.1" y="93.5" transform="rotate(-90 123.1 93.5)">2</text>
<text x="145.5" y="93.5" transform="rotate(-90 145.5 93.5)">1</text>
<text x="162.8" y="93.5" transform="rotate(-90 162.8 93.5)">2</text>
<text x="85.5" y="104.5">MH11</text>
<text x="111.5" y="104.5">MH5</text>
<text x="84.2" y="110.6">M3 HOLE NOT PLATED</text>
<text x="85.5" y="113.2">MH2</text>
<text x="110.1" y="110.6">M3 HOLE NOT PLATED</text>
<text x="111.5" y="113.2">MH6</text>
<text x="84.2" y="119.2">M3 HOLE NOT PLATED</text>
<text x="110.1" y="119.2">M3 HOLE NOT PLATED</text>
<text x="85.5" y="121.8">MH3</text>
<text x="111.5" y="121.8">MH7</text>
<text x="84.2" y="127.9">M3 HOLE NOT PLATED</text>
<text x="85.5" y="130.5">MH4</text>
<text x="110.1" y="127.9">M3 HOLE NOT PLATED</text>
<text x="111.5" y="130.5">MH8</text>
<text x="84.2" y="136.5">M3 HOLE NOT PLATED</text>
<text x="110.1" y="136.5">M3 HOLE NOT PLATED</text>
<text x="111.5" y="139.1">MH9</text>
<text x="110.1" y="145.2">M3 HOLE NOT PLATED</text>
</g>
<g font-size="1.4">
<text x="37.5" y="223.5">To make board work in CV Mode (54V)</text>
<text x="37.5" y="224.8">R28 - 47k</text>
<text x="37.5" y="226.2">D4 - DNM</text>
</g>
<g font-size="1.1">
<text x="32.6" y="157.6">CS_LLC</text>
<text x="42.1" y="157.1">R1</text>
<text x="47.1" y="157.1">100E</text>
<text x="47.5" y="160.8">D53</text>
<text x="55.7" y="160.8">D54</text>
<text x="60" y="160.8">C1</text>
<text x="60.2" y="157.1">CS</text>
<text x="75" y="157.1">R2</text>
<text x="80" y="157.1">15k</text>
<text x="82.5" y="160.8">R3</text>
<text x="82.7" y="157">LLC_FB</text>
<text x="89.7" y="157.1">1</text>
<text x="91.2" y="159.6">LLC_FB</text>
<text x="93.7" y="158.3">J27</text>
<text x="113.4" y="158.3">1</text>
<text x="113.4" y="160.8">2</text>
<text x="128.3" y="158.3">6</text>
<text x="128.3" y="160.8">5</text>
<text x="138.7" y="161.3">LLC_PWM2</text>
<text x="138.9" y="158.3">VDD_OPTO</text>
<text x="149.9" y="158.3">R211</text>
<text x="156.2" y="158.3">47E</text>
<text x="162.4" y="158.8">VDD_12V</text>
<text x="163.1" y="160.8">VDD_12V_ISO</text>
<text x="172.4" y="160.8">R4</text>
<text x="177.4" y="160.8">2.2k</text>
<text x="182.9" y="160.8">REF2V5</text>
<text x="47.5" y="162.1">BAT54</text>
<text x="55.7" y="162.3">BAT54</text>
<text x="58.7" y="163.3">47pF</text>
<text x="65" y="162.1">C2</text>
<text x="65" y="163.3">10uF</text>
<text x="82.5" y="162.1">43k</text>
<text x="107.5" y="164.6">C3</text>
<text x="107.5" y="165.8">100nF</text>
<text x="113.4" y="163.3">3</text>
<text x="114.9" y="167.4">U17</text>
<text x="114.9" y="165.8">ACPL-P484-000E</text>
<text x="128.3" y="163.3">4</text>
<text x="135.7" y="164.6">R212</text>
<text x="135.7" y="166.1">100k</text>
<text x="146.2" y="163.3">C155</text>
<text x="146.2" y="164.6">100nF</text>
<text x="151.9" y="163.3">D52</text>
<text x="151.9" y="164.8">DNM</text>
<text x="172.4" y="167.1">TL431ACL3T</text>
<text x="176.2" y="165.8">U1</text>
<text x="181" y="167.3" transform="rotate(-90 181 167.3)">A</text>
<text x="181" y="164.3" transform="rotate(-90 181 164.3)">K</text>
<text x="181.1" y="162.3" transform="rotate(-90 181.1 162.3)">1</text>
<text x="183.7" y="164.6" transform="rotate(-90 183.7 164.6)">REF</text>
<text x="184.2" y="165.7" transform="rotate(-90 184.2 165.7)">2</text>
<text x="81.8" y="173.4">2</text>
<text x="81.8" y="170.9">1</text>
<text x="84.1" y="171.6">CSS</text>
<text x="89" y="169.6">U2</text>
<text x="93.1" y="171.6">VBOOT</text>
<text x="98.7" y="173.4">15</text>
<text x="98.7" y="170.9">16</text>
<text x="102.4" y="173.3">R6</text>
<text x="108.7" y="173.3">3.3k</text>
<text x="181.1" y="169.2" transform="rotate(-90 181.1 169.2)">3</text>
<text x="189.9" y="168.3">C4</text>
<text x="189.9" y="169.6">1uF</text>
<text x="57.5" y="179.6">C5</text>
<text x="66.2" y="178.3">R7</text>
<text x="66.2" y="179.6">1M</text>
<text x="76.5" y="178.3">LLC_FB</text>
<text x="81.8" y="178.4">4</text>
<text x="81.8" y="175.9">3</text>
<text x="84.1" y="174.1">DELAY</text>
<text x="84.1" y="176.6">CF</text>
<text x="84.1" y="179.1">RFmin</text>
<text x="94.6" y="176.6">OUT</text>
<text x="94.6" y="174.1">HVG</text>
<text x="94.6" y="179.1">N.C.</text>
<text x="98.7" y="178.4">13</text>
<text x="98.7" y="175.9">14</text>
<text x="101.2" y="178.3">R8</text>
<text x="106.2" y="178.3">10k</text>
<text x="143.4" y="175.8">1</text>
<text x="144.9" y="174.6">J8</text>
<text x="144.9" y="178.3">VDD_LCC_12V</text>
<text x="14" y="183.3">REF2V5</text>
<text x="57.5" y="180.8">10uF</text>
<text x="70" y="182.1">C6</text>
<text x="70" y="183.3">100pF</text>
<text x="75.2" y="183.3">CS</text>
<text x="81.8" y="183.4">6</text>
<text x="81.8" y="185.9">7</text>
<text x="81.8" y="180.9">5</text>
<text x="84.1" y="184.1">ISEN</text>
<text x="84.1" y="181.6">STBY</text>
<text x="94.8" y="184.1">LVG</text>
<text x="94.8" y="181.4">Vcc</text>
<text x="98.7" y="180.9">12</text>
<text x="98.7" y="183.4">11</text>
<text x="98.7" y="185.9">10</text>
<text x="101.5" y="180.8">LCC_VCC</text>
<text x="108.7" y="180.8">R9</text>
<text x="108.7" y="185.8">C7</text>
<text x="114.9" y="180.8">4.7E</text>
<text x="118.4" y="180.8">2</text>
<text x="120.9" y="185.1" transform="rotate(-90 120.9 185.1)">1</text>
<text x="122.5" y="185.8">R11</text>
<text x="123.3" y="180.8">3</text>
<text x="123.7" y="182.1">Q1</text>
<text x="123.7" y="183.3">2STR1160</text>
<text x="128.7" y="185.8">4.7k</text>
<text x="136.2" y="185.8">10uF/50V/X7R</text>
<text x="136.2" y="184.6">C8</text>
<text x="139.9" y="181.3">VDD_12V_ISO</text>
<text x="149.9" y="180.8">R10</text>
<text x="156.2" y="180.8">DNMREF2V5</text>
<text x="158.7" y="183.3">J26</text>
<text x="158.7" y="184.6">LLC_CC</text>
<text x="166.4" y="184.5">VDD_12V_ISO_OPamp_U3 R12</text>
<text x="186.2" y="184.6">DNMVDD_12V_ISO</text>
<text x="10" y="187.1">R13</text>
<text x="10" y="188.3">0E</text>
<text x="20" y="190.3">J25</text>
<text x="20" y="191.8">LLC_CV</text>
<text x="36.5" y="187">VDD_12V_ISO_OPamp_U4</text>
<text x="42.5" y="190.8">R15</text>
<text x="48.7" y="190.8">10E VDD_12V_ISO</text>
<text x="81.8" y="188.4">8</text>
<text x="84.1" y="189.1">DIS</text>
<text x="84.1" y="186.6">LINE</text>
<text x="91" y="189.1">PFC_STOP</text>
<text x="94.5" y="186.6">GND</text>
<text x="98.7" y="188.4">9</text>
<text x="108.7" y="187.1">10uF/50V/X7R</text>
<text x="113.7" y="189.6">C10</text>
<text x="113.7" y="190.8">100nF</text>
<text x="120.9" y="191.4" transform="rotate(-90 120.9 191.4)">3</text>
<text x="147.4" y="187.1">R14</text>
<text x="147.4" y="188.3">22k</text>
<text x="159.7" y="188.8" transform="rotate(-90 159.7 188.8)">1</text>
<text x="165.9" y="190.2" transform="rotate(-90 165.9 190.2)">8</text>
<text x="166.2" y="192">V+</text>
<text x="166.8" y="190.6">U3A</text>
<text x="176.2" y="188.3">C9</text>
<text x="176.2" y="189.6">100nF</text>
<text x="10" y="194.6">R20</text>
<text x="10" y="195.8">22k</text>
<text x="21" y="196.3" transform="rotate(-90 21 196.3)">1</text>
<text x="36" y="197.7" transform="rotate(-90 36 197.7)">8</text>
<text x="45" y="194.6">C11</text>
<text x="45" y="195.8">100nF</text>
<text x="57.6" y="196.3">LLC_LINE</text>
<text x="83.7" y="192.1">L6599AD</text>
<text x="85" y="196.3">LLC_DIS</text>
<text x="98.7" y="192.1">R18</text>
<text x="98.7" y="197.1">10k</text>
<text x="120.9" y="196.3" transform="rotate(-90 120.9 196.3)">2</text>
<text x="121.2" y="195.8">Q2</text>
<text x="121.2" y="197.1">2STR1160</text>
<text x="124.6" y="193.3">1</text>
<text x="131.2" y="193.3">R19</text>
<text x="132.4" y="197.1">C12</text>
<text x="137.4" y="193.3">22k</text>
<text x="143.7" y="193.8">LLC_STOP</text>
<text x="147.4" y="195.8">R23</text>
<text x="147.4" y="197.1">27k</text>
<text x="151.2" y="197.1">C13</text>
<text x="157.4" y="195.8">R24</text>
<text x="157.4" y="197.1">6.8k</text>
<text x="162.2" y="192.1">3</text>
<text x="162.2" y="194.6">2</text>
<text x="163.9" y="192.6">+</text>
<text x="163.9" y="195.1">-</text>
<text x="165.9" y="197.6" transform="rotate(-90 165.9 197.6)">4</text>
<text x="166.2" y="195.7">V-</text>
<text x="166.4" y="197.3">TS912ID</text>
<text x="169.6" y="193.3">1</text>
<text x="182.4" y="195.8">BAT54JFILM</text>
<text x="183.7" y="194.6">D1</text>
<text x="191.2" y="194.6">DNM</text>
<text x="191.2" y="193.3">R21</text>
<text x="195.2" y="193.3">LLC_FB</text>
<text x="10" y="203.3">R28</text>
<text x="32.2" y="199.6">3</text>
<text x="32.2" y="202.1">2</text>
<text x="34" y="200.1">+</text>
<text x="34" y="202.6">-</text>
<text x="36.2" y="199.5">V+</text>
<text x="36.2" y="203.2">V-</text>
<text x="36.8" y="198.1">U4A</text>
<text x="39.6" y="200.8">1</text>
<text x="47.5" y="203.3">BAT54JFILM</text>
<text x="50" y="202.1">D2</text>
<text x="57.5" y="200.8">R25</text>
<text x="57.5" y="202.1">24k</text>
<text x="61.5" y="200.8">LLC_FB</text>
<text x="70.7" y="202.1">C180</text>
<text x="70.7" y="203.6">100nF</text>
<text x="76.2" y="199.6">R16</text>
<text x="80" y="199.6">R17</text>
<text x="93.7" y="202.1">J9</text>
<text x="95.2" y="199.5">LCC_VCC</text>
<text x="97.1" y="203.3">1</text>
<text x="106.9" y="200.8">R26</text>
<text x="106.9" y="202.3">3.3k</text>
<text x="123.7" y="198.3">R22</text>
<text x="123.7" y="199.6">22k</text>
<text x="132.4" y="198.3">100nF</text>
<text x="151.2" y="198.3">100nF</text>
<text x="163.7" y="202.1">R27</text>
<text x="163.7" y="203.3">220k</text>
<text x="172.4" y="202.1">C14</text>
<text x="172.4" y="203.3">47nF</text>
<text x="10" y="204.6">22k</text>
<text x="17.5" y="204.6">C15</text>
<text x="17.5" y="205.8">100nF</text>
<text x="22.5" y="204.6">R29</text>
<text x="22.5" y="205.8">10k</text>
<text x="28.7" y="209.6">R30</text>
<text x="35" y="209.6">DNMC17</text>
<text x="36" y="205.1" transform="rotate(-90 36 205.1)">4</text>
<text x="36.5" y="204.8">TS912ID</text>
<text x="41.2" y="209.6">DNM</text>
<text x="76.2" y="204.6">10k</text>
<text x="80" y="204.6">0E</text>
<text x="93.7" y="205.8">LLC GND</text>
<text x="104.7" y="209.6">1</text>
<text x="119.6" y="209.6">6</text>
<text x="130.2" y="209.5">VDD_OPTO</text>
<text x="153.7" y="205.8">BAT54JFILM</text>
<text x="157.4" y="204.6">D3</text>
<text x="163.7" y="209.6">100E</text>
<text x="163.7" y="208.3">R31</text>
<text x="167.4" y="204.6">C16</text>
<text x="167.4" y="205.8">2.2nF</text>
<text x="21.2" y="214.6">BAT54JFILM</text>
<text x="22.5" y="213.3">D4</text>
<text x="33.7" y="212.1">C18</text>
<text x="37.5" y="212.1">100nF</text>
<text x="104.7" y="214.6">3</text>
<text x="104.7" y="212">2</text>
<text x="119.6" y="214.6">4</text>
<text x="119.6" y="212">5</text>
<text x="126.9" y="215.8">R209</text>
<text x="129.9" y="212.6">LLC_PWM1</text>
<text x="137.4" y="214.6">C154</text>
<text x="137.4" y="215.8">100nF</text>
<text x="167.4" y="213.8">IO_SENSE</text>
<text x="25" y="218.3">100E</text>
<text x="25" y="217.1">R32</text>
<text x="35" y="221.3">VO_SENSE</text>
<text x="106.2" y="218.7">U16</text>
<text x="106.2" y="217.1">ACPL-P484-000E</text>
<text x="126.9" y="217.3">100k</text>
<text x="162.4" y="217.1">R34</text>
<text x="168.7" y="217.1">220k</text>
<text x="169.7" y="220.2" transform="rotate(-90 169.7 220.2)">4</text>
<text x="169.9" y="221.4" transform="rotate(-180 169.9 221.4)">V-</text>
<text x="22.5" y="225.8">R35</text>
<text x="27.5" y="225.8">470k</text>
<text x="161.2" y="225.8">TS912ID</text>
<text x="163.7" y="224.6">U3B</text>
<text x="165.9" y="223.3">7</text>
<text x="169.7" y="227.6" transform="rotate(-90 169.7 227.6)">8</text>
<text x="169.9" y="225.1" transform="rotate(-180 169.9 225.1)">V+</text>
<text x="172.2" y="224.5" transform="rotate(-180 172.2 224.5)">+</text>
<text x="172.2" y="222" transform="rotate(-180 172.2 222)">-</text>
<text x="173.3" y="224.5">5</text>
<text x="173.3" y="222.1">6</text>
<text x="174.9" y="224.6">R36</text>
<text x="181.2" y="224.6">22k</text>
<text x="188.7" y="225.1">ISET_PWM</text>
<text x="26" y="231.4" transform="rotate(-90 26 231.4)">4</text>
<text x="26.2" y="232.6" transform="rotate(-180 26.2 232.6)">V-</text>
<text x="28.5" y="233.2" transform="rotate(-180 28.5 233.2)">-</text>
<text x="29.6" y="233.3">6</text>
<text x="155.2" y="228.3">VDD_12V_ISO_OPamp_U3</text>
<text x="11.5" y="239.5">VDD_12V_ISO_OPamp_U4</text>
<text x="17.5" y="237.1">TS912ID</text>
<text x="18.7" y="235.8">U4B</text>
<text x="22.2" y="234.5">7</text>
<text x="26" y="238.8" transform="rotate(-90 26 238.8)">8</text>
<text x="26.2" y="236.4" transform="rotate(-180 26.2 236.4)">V+</text>
<text x="27.5" y="239.6">R39</text>
<text x="28.5" y="235.7" transform="rotate(-180 28.5 235.7)">+</text>
<text x="29.6" y="235.8">5</text>
<text x="35" y="235.8">R38</text>
<text x="36.2" y="239.2">C20</text>
<text x="41.2" y="235.8">22k</text>
<text x="48.7" y="236.3">VSET_PWM</text>
<text x="166.2" y="234.6">C19</text>
<text x="166.2" y="235.8">10uF</text>
<text x="176.2" y="234.6">R37</text>
<text x="176.2" y="235.8">220k</text>
<text x="27.5" y="240.8">470k</text>
<text x="36.2" y="240.4">1uF</text>
</g>
</svg>
